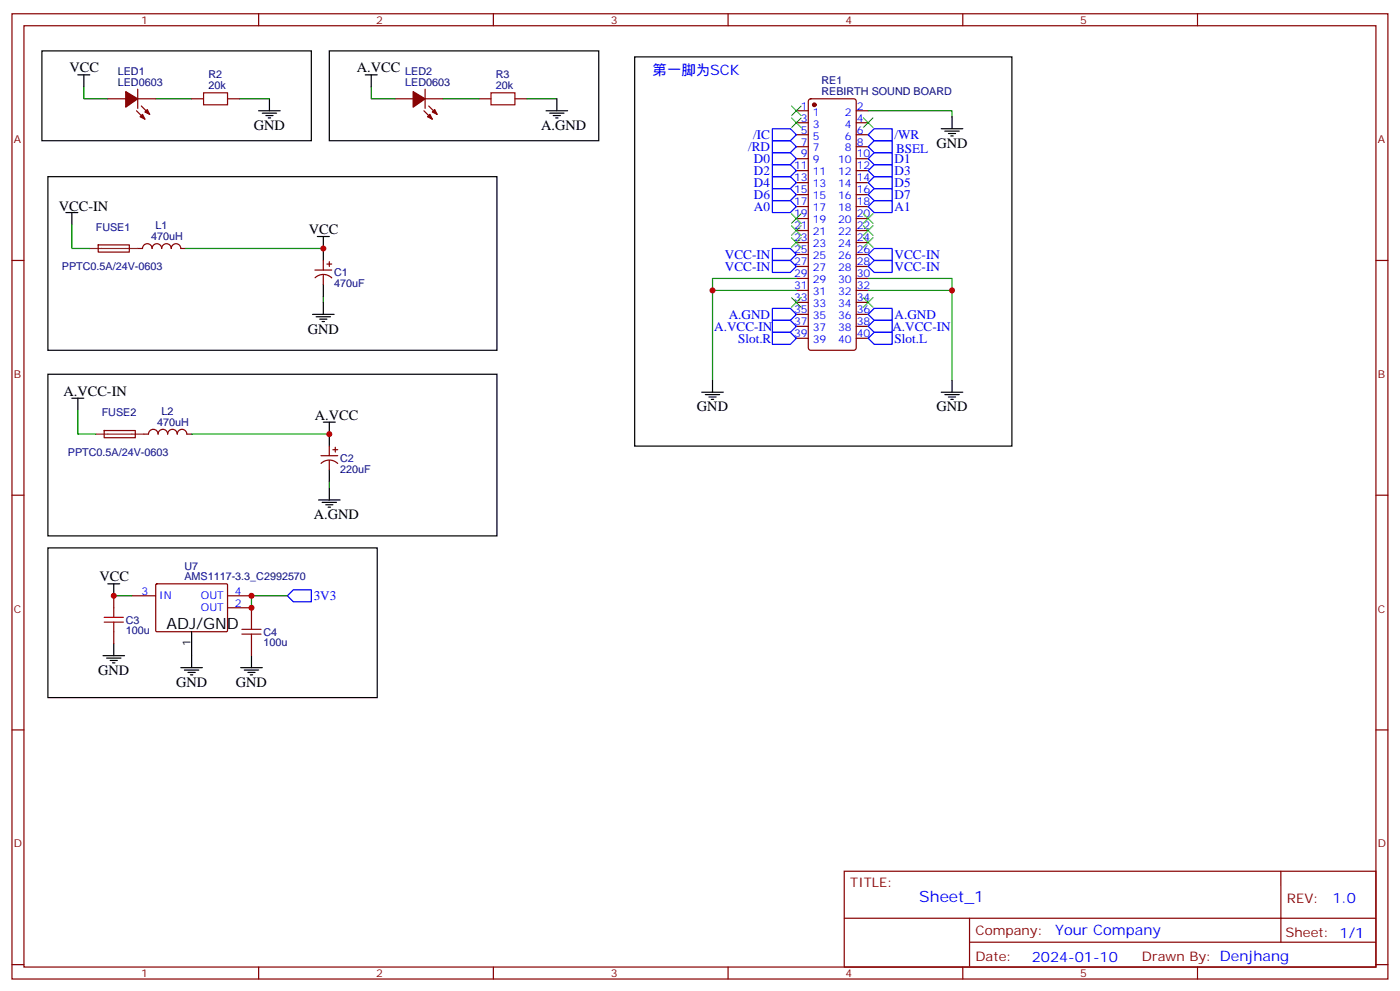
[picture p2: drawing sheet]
<svg xmlns="http://www.w3.org/2000/svg" width="412mm" height="292mm" viewBox="0 0 412 292" stroke-linecap="round" stroke-linejoin="round" font-family="sans-serif">
<g fill="none" stroke="#870000" stroke-width=".35">
<path d="M3.5 4.1h405.4v284.3h-405.4zM7.1 7.6h398.2v277.3h-398.2zM76.2 4.1v3.5M145.3 4.1v3.5M214.5 4.1v3.5M283.6 4.1v3.5M352.8 4.1v3.5M31.7 29.1h5.3M40.2 32.6l2.5 2.5M40.6 29.1h5.3M40.6 26.3v5.6M41.6 31.2l2.5 2.5"/>
<path d="M56.4 29.1h3.6M67 29.1h3.6M116.4 29.1h5.3M124.9 32.6l2.5 2.5M125.2 29.1h5.3M125.2 26.3v5.6M126.3 31.2l2.5 2.5M141.1 29.1h3.5M151.7 29.1h3.5M234.6 32.6h3.5M234.6 36.2h3.5M234.6 39.7h3.5"/>
<path d="M238.4 29.3l.4-.2h12.7l.5 .2 .2 .5v72.7l-.2 .5-.5 .2h-12.7l-.5-.2-.2-.5v-72.7zM252.2 32.6h3.6M252.2 36.2h3.6M252.2 39.7h3.6M234.6 43.2h3.5M234.6 46.7h3.5M234.6 50.3h3.5M234.6 53.8h3.5M234.6 57.3h3.5M252.2 43.2h3.6M252.2 46.7h3.6M252.2 50.3h3.6"/>
<path d="M252.2 53.8h3.6M252.2 57.3h3.6M3.5 76.7h3.6M28.9 72.2l9.2-.1v2.1l-9.1 .1zM40.6 73.2h1.4a1.41 1.41 0 0 1 1.4-1.4 1.41 1.41 0 0 1 1.4 1.4 1.41 1.41 0 0 1 1.4-1.4 1.41 1.41 0 0 1 1.4 1.4 1.41 1.41 0 0 1 1.4-1.4 1.41 1.41 0 0 1 1.4 1.4 1.41 1.41 0 0 1 1.5-1.4 1.41 1.41 0 0 1 1.4 1.4h1.4M92.8 79.6h4.9M95.2 76.7v2.9M96.3 77.8h1.4M97 77.1v1.4M234.6 78.5h3.5M234.6 75h3.5M234.6 60.9h3.5"/>
<path d="M234.6 71.4h3.5M234.6 64.4h3.5M234.6 67.9h3.5M252.2 78.5h3.6M252.2 75h3.6M252.2 60.9h3.6M252.2 71.4h3.6M252.2 64.4h3.6M252.2 67.9h3.6M405.3 76.7h3.6M92.8 81.8a3.5 3.5 0 0 1 4.9 .1M95.2 81v2.8"/>
<path d="M234.6 99.7h3.5M234.6 96.1h3.5M234.6 92.6h3.5M234.6 89.1h3.5M234.6 85.5h3.5M234.6 82h3.5M252.2 99.7h3.6M252.2 96.1h3.6M252.2 92.6h3.6M252.2 89.1h3.6M252.2 85.5h3.6M252.2 82h3.6"/>
<path d="M30.7 126.8h9.1l.1 2.1h-9.2zM42.3 127.9h1.4a1.41 1.41 0 0 1 1.5-1.4 1.41 1.41 0 0 1 1.4 1.4 1.41 1.41 0 0 1 1.4-1.4 1.41 1.41 0 0 1 1.4 1.4 1.41 1.41 0 0 1 1.4-1.4 1.41 1.41 0 0 1 1.4 1.4 1.41 1.41 0 0 1 1.4-1.4 1.41 1.41 0 0 1 1.4 1.4h1.4M94.5 134.2h5M94.6 136.5a3.5 3.5 0 0 1 4.9 0M97 131.4v2.8M97 135.6v2.9M98.1 132.5h1.4M98.8 131.8v1.4M3.5 145.9h3.6M405.3 145.9h3.6M33.5 175.5v3.5M38.8 175.5h7.1"/>
<path d="M45.9 172.2l.3-.2h20.7l.1 .3v13.6l-.3 .2-20.7-.1-.1-.3zM67 175.5h7.1M67 179h7.1v3.6M33.5 186.1v3.5M74.1 189.6v3.5M3.5 215h3.6M405.3 215h3.6M248.7 256.6h156.6v28.3h-156.6zM377.3 256.7v20.8M248.7 270.5h156.5M285.6 277.5h119.6M285.6 270.5v14.1"/>
<path d="M3.5 284.2h3.6M76.2 284.9v3.5M145.3 284.9v3.5M214.5 284.9v3.5M283.6 284.9v3.5M352.8 284.9v3.5M405.3 284.2h3.6"/>
</g>
<g fill="#870000" stroke="#870000" stroke-width=".35">
<path d="M37 27l3.6 2.1-3.6 2.5z"/>
<path d="M41.3 34.4l.7-.7 .7 1.4z"/>
<path d="M43.4 32.3l.7 1.4-1.4-.7z"/>
<path d="M121.7 27l3.5 2.1-3.5 2.5z"/>
<path d="M125.9 34.4l.7-.7 .8 1.4z"/>
<path d="M128.1 32.3l.7 1.4-1.4-.7z"/>
<circle cx="239.9" cy="30.9" r=".53"/>
</g>
<g fill="none" stroke="#00f" stroke-width=".35">
<path d="M227.5 37.9h5.3l1.8 1.8-1.8 1.8h-5.3zM255.8 39.7l1.7-1.8h5.3v3.6h-5.3zM227.5 59.1h5.3l1.8 1.8-1.8 1.7h-5.3zM227.5 55.6h5.3l1.8 1.7-1.8 1.8h-5.3zM227.5 52h5.3l1.8 1.8-1.8 1.8h-5.3zM227.5 48.5h5.3l1.8 1.8-1.8 1.7h-5.3zM227.5 45h5.3l1.8 1.7-1.8 1.8h-5.3zM227.5 41.5h5.3l1.8 1.7-1.8 1.8h-5.3zM255.8 57.3l1.7-1.7h5.3v3.5h-5.3zM255.8 46.7l1.7-1.7h5.3v3.5h-5.3zM257.5 52h5.3v3.6h-5.3l-1.7-1.8zM257.5 48.5h5.3v3.5h-5.3l-1.7-1.7z"/>
<path d="M257.5 41.5h5.3v3.5h-5.3l-1.7-1.8zM257.5 59.1h5.3v3.5h-5.3l-1.7-1.7zM227.5 76.7h5.3l1.8 1.8-1.8 1.8h-5.3zM227.5 73.2h5.3l1.8 1.8-1.8 1.7h-5.3zM255.8 78.5l1.7-1.8h5.3v3.6h-5.3zM257.5 73.2h5.3v3.5h-5.3l-1.7-1.7zM227.5 97.9h5.3l1.8 1.8-1.8 1.7h-5.3zM227.5 94.4h5.3l1.8 1.7-1.8 1.8h-5.3zM227.5 90.8h5.3l1.8 1.8-1.8 1.8h-5.3zM255.8 96.1l1.7-1.7h5.3v3.5h-5.3zM255.8 99.7l1.7-1.8h5.3v3.5h-5.3zM257.5 90.8h5.3v3.6h-5.3l-1.7-1.8z"/>
<path d="M86.4 173.7h5.3v3.6h-5.3l-1.7-1.8z"/>
</g>
<g fill="none" stroke="#000" stroke-width=".35">
<path d="M12.3 15h79.4v26.5h-79.4zM97 15h79.4v26.5h-79.4zM187 16.8h111.1v114.6h-111.1zM22.9 22h3.6M24.7 22v3.6M76.2 32.6h6.3M77.3 33.3h4.2M78.3 34h2.1M79 34.7h.7M79.4 29.1v3.5M107.6 22h3.5M109.4 22v3.6"/>
<path d="M160.9 32.6h6.3M161.9 33.3h4.3M163 34h2.1M163.7 34.7h.7M164 29.1v3.5M277.3 37.9h6.3M278.3 38.6h4.3M279.4 39.3h2.1M280.5 34.4v3.5M14.1 52h132.3v51.2h-132.3zM280.1 40h.7M19.4 62.6h3.5"/>
<path d="M21.2 62.6v3.5M93.5 69.7h3.5M95.2 69.7v7M92.1 92.6h6.3M93.1 93.3h4.3M94.2 94h2.1M94.9 94.7h.7M95.2 83.8v3.5M95.2 89.1v3.5M14.1 110.2h132.3v47.7h-132.3zM21.2 117.3h3.5M22.9 117.3v3.5"/>
<path d="M206.7 115.5h6.4M207.8 116.2h4.2M208.8 116.9h2.2M209.5 117.7h.8M209.9 112v3.5M277.3 115.5h6.3M278.3 116.2h4.3M279.4 116.9h2.1M280.1 117.7h.7M280.5 112v3.5M95.2 124.4h3.6M97 124.4v7"/>
<path d="M97 138.5v3.5M93.8 147.3h6.4M94.9 148h4.2M96 148.7h2.1M96.7 149.4h.7M97 143.8v3.5M14.1 161.4h97v44.1h-97zM31.7 172h3.6M33.5 172v3.5M30.3 193.1h6.4M31.4 193.9h4.2M32.5 194.6h2.1"/>
<path d="M33.2 195.3h.7M33.5 189.6v3.5M53.3 196.7h6.3M54.3 197.4h4.3M55.4 198.1h2.1M56.1 198.8h.7M56.4 186.1v10.6M70.9 196.7h6.4M72 197.4h4.2M73 198.1h2.1M73.7 198.8h.7M74.1 193.1v3.6"/>
</g>
<g fill="none" stroke="#008700" stroke-width=".35">
<path d="M24.7 25.6v3.5h7M45.9 29.1h10.5M70.6 29.1h8.8M109.4 25.6v3.5h7M130.5 29.1h10.6M155.2 29.1h8.8M255.8 32.6h24.7v1.8M21.2 66.1v7.1h5.3M54.7 73.2h40.5M95.2 87.3v1.8M209.9 85.5h24.7M234.6 82h-24.7v30"/>
<path d="M255.8 82h24.7v30M255.8 85.5h24.7M22.9 120.8v7.1h5.3M56.4 127.9h40.6M97 142v1.8M33.5 175.5h5.3M84.7 175.5h-10.6v3.5"/>
</g>
<g fill="none" stroke="#3c3" stroke-width=".35">
<path d="M233.2 34.7l2.8 2.9M233.2 31.2l2.8 2.8M236 34.7l-2.8 2.9M236 31.2l-2.8 2.8M254.4 34.7l2.8 2.9M257.2 34.7l-2.8 2.9M233.2 70l2.8 2.8M233.2 66.5l2.8 2.8M233.2 63l2.8 2.8M236 70l-2.8 2.8M236 66.5l-2.8 2.8M236 63l-2.8 2.8"/>
<path d="M254.4 70l2.8 2.8M254.4 66.5l2.8 2.8M254.4 63l2.8 2.8M257.2 70l-2.8 2.8M257.2 66.5l-2.8 2.8M257.2 63l-2.8 2.8M233.2 87.7l2.8 2.8M236 87.7l-2.8 2.8M254.4 87.7l2.8 2.8M257.2 87.7l-2.8 2.8"/>
</g>
<path d="M26.5 73.2h14.1M28.2 127.9h14.1" fill="none" stroke="#8c2424" stroke-width=".35"/>
<path d="M60 27.3h7v3.6h-7zM144.6 27.3h7.1v3.6h-7.1zM33.5 179v2.9M30.7 183.3h5.6M30.7 181.9h5.6M33.5 183.3v2.8M71.3 186.8h5.6M71.3 185.4h5.6M74.1 182.6v2.8M74.1 186.8v2.8" fill="none" stroke="#a10000" stroke-width=".35"/>
<g fill="#c00">
<circle cx="280.5" cy="85.5" r=".88"/>
<circle cx="209.9" cy="85.5" r=".88"/>
<circle cx="95.3" cy="73.2" r=".88"/>
<circle cx="97" cy="127.9" r=".88"/>
<circle cx="74.1" cy="175.5" r=".88"/>
<circle cx="74.1" cy="179" r=".88"/>
<circle cx="33.5" cy="175.5" r=".88"/>
</g>
<text font-size="4.6" x="49" y="185.4">ADJ/GND</text>
<text font-size="4.6" fill="#00f" x="270.8" y="265.7">Sheet_1</text>
<g font-size="4.2">
<text x="20.5" y="21.3">VCC</text>
<text x="105.1" y="21.3">A.VCC</text>
<text x="74.8" y="38.3">GND</text>
<text x="159.5" y="38.3">A.GND</text>
<text x="275.9" y="43.6">GND</text>
<text x="17.3" y="62.3">VCC-IN</text>
<text x="91" y="69">VCC</text>
<text x="90.7" y="98.2">GND</text>
<text x="18.7" y="116.6">A.VCC-IN</text>
<text x="92.8" y="123.6">A.VCC</text>
<text x="205.3" y="121.2">GND</text>
<text x="275.9" y="121.2">GND</text>
<text x="92.4" y="152.9">A.GND</text>
<text x="29.3" y="171.3">VCC</text>
<text x="28.9" y="198.8">GND</text>
<text x="51.9" y="202.3">GND</text>
<text x="69.5" y="202.3">GND</text>
</g>
<g font-size="4.2" fill="#00f">
<text x="192.3" y="22">第一脚为SCK</text>
<text x="392.5" y="265.9">1.0</text>
<text x="310.9" y="275.5">Your Company</text>
<text x="304" y="283.3">2024-01-10</text>
</g>
<g font-size="3.9" fill="#00f">
<text x="221.9" y="40.9">/IC</text>
<text x="263.5" y="40.9">/WR</text>
<text x="220.4" y="44.5">/RD</text>
<text x="222.1" y="48">D0</text>
<text x="263.5" y="47.9">D1</text>
<text x="264" y="45">BSEL</text>
<text x="222.1" y="51.4">D2</text>
<text x="263.5" y="51.4">D3</text>
<text x="222.1" y="58.5">D6</text>
<text x="222.1" y="55">D4</text>
<text x="263.5" y="58.5">D7</text>
<text x="263.5" y="55">D5</text>
<text x="222.1" y="62.1">A0</text>
<text x="263.5" y="62">A1</text>
<text x="213.6" y="76.2">VCC-IN</text>
<text x="263.5" y="76.2">VCC-IN</text>
<text x="213.6" y="79.7">VCC-IN</text>
<text x="263.5" y="79.7">VCC-IN</text>
<text x="214.7" y="93.9">A.GND</text>
<text x="263.5" y="93.9">A.GND</text>
<text x="210.4" y="97.4">A.VCC-IN</text>
<text x="217.4" y="100.9">Slot.R</text>
<text x="262.9" y="97.4">A.VCC-IN</text>
<text x="263.5" y="101">Slot.L</text>
<text x="92.4" y="176.8">3V3</text>
</g>
<g font-size="3.9" fill="#800">
<text x="250.5" y="261.2">TITLE:</text>
<text x="379.1" y="265.9">REV:</text>
<text x="287.4" y="275.4">Company:</text>
<text x="378.7" y="276">Sheet: 1/1</text>
<text x="287.4" y="283.1">Date:</text>
<text x="336.4" y="283.2">Drawn By: Denjhang</text>
</g>
<g font-size="3.2" fill="#800">
<text x="41.6" y="7.1">1</text>
<text x="110.8" y="7.1">2</text>
<text x="179.9" y="7.1">3</text>
<text x="249.1" y="7.1">4</text>
<text x="318.2" y="7.1">5</text>
<text x="4.1" y="42.2">A</text>
<text x="405.9" y="42.2">A</text>
<text x="4.1" y="111.3">B</text>
<text x="405.9" y="111.3">B</text>
<text x="4.1" y="180.4">C</text>
<text x="405.9" y="180.4">C</text>
<text x="4.1" y="249.6">D</text>
<text x="405.9" y="249.6">D</text>
<text x="41.6" y="287.9">1</text>
<text x="110.8" y="287.9">2</text>
<text x="179.9" y="287.9">3</text>
<text x="249.1" y="287.9">4</text>
<text x="318.2" y="287.9">5</text>
</g>
<g font-size="3.2" fill="#000080">
<text x="34.7" y="22.1">LED1</text>
<text x="61.4" y="23.1">R2</text>
<text x="119.4" y="22.1">LED2</text>
<text x="146.1" y="23.1">R3</text>
<text x="34.7" y="25.2">LED0603</text>
<text x="61.4" y="26.3">20k</text>
<text x="119.4" y="25.2">LED0603</text>
<text x="146.1" y="26.3">20k</text>
<text x="242" y="28">REBIRTH SOUND BOARD</text>
<text x="242" y="24.8">RE1</text>
<text x="28.2" y="67.9">FUSE1</text>
<text x="44.5" y="70.8">470uH</text>
<text x="45.8" y="67.5">L1</text>
<text x="18.2" y="79.6">PPTC0.5A/24V-0603</text>
<text x="98.4" y="81.4">C1</text>
<text x="98.4" y="84.6">470uF</text>
<text x="30" y="122.6">FUSE2</text>
<text x="46.3" y="125.5">470uH</text>
<text x="47.6" y="122.2">L2</text>
<text x="20" y="134.3">PPTC0.5A/24V-0603</text>
<text x="100.2" y="136.1">C2</text>
<text x="100.2" y="139.2">220uF</text>
<text x="54.3" y="167.9">U7</text>
<text x="54.3" y="170.8">AMS1117-3.3_C2992570</text>
<text x="37" y="183.7">C3</text>
<text x="37" y="186.9">100u</text>
<text x="77.6" y="190.4">100u</text>
<text x="77.6" y="187.2">C4</text>
</g>
<g font-size="3.2" fill="#00f">
<text x="235.9" y="32.3">1</text>
<text x="235.9" y="35.8">3</text>
<text x="239.4" y="34">1</text>
<text x="248.9" y="34">2</text>
<text x="252.4" y="35.8">4</text>
<text x="252.4" y="32.3">2</text>
<text x="235.9" y="39.3">5</text>
<text x="239.4" y="37.6">3</text>
<text x="239.4" y="41.1">5</text>
<text x="248.9" y="41.1">6</text>
<text x="248.9" y="37.6">4</text>
<text x="252.4" y="39.3">6</text>
<text x="235.9" y="42.9">7</text>
<text x="235.9" y="46.4">9</text>
<text x="239.4" y="44.6">7</text>
<text x="248.9" y="44.6">8</text>
<text x="252.4" y="46.4">10</text>
<text x="252.4" y="42.9">8</text>
<text x="233.9" y="49.9">11</text>
<text x="233.9" y="53.4">13</text>
<text x="239.4" y="48.2">9</text>
<text x="239.4" y="51.7">11</text>
<text x="246.9" y="51.7">12</text>
<text x="246.9" y="48.2">10</text>
<text x="252.4" y="53.4">14</text>
<text x="252.4" y="49.9">12</text>
<text x="233.9" y="57">15</text>
<text x="239.4" y="55.2">13</text>
<text x="239.4" y="58.7">15</text>
<text x="246.9" y="58.7">16</text>
<text x="246.9" y="55.2">14</text>
<text x="252.4" y="57">16</text>
<text x="233.9" y="60.5">17</text>
<text x="233.9" y="64">19</text>
<text x="239.4" y="62.3">17</text>
<text x="239.4" y="65.8">19</text>
<text x="246.9" y="65.8">20</text>
<text x="246.9" y="62.3">18</text>
<text x="252.4" y="64">20</text>
<text x="252.4" y="60.5">18</text>
<text x="233.9" y="67.6">21</text>
<text x="233.9" y="71.1">23</text>
<text x="239.4" y="69.3">21</text>
<text x="246.9" y="69.3">22</text>
<text x="252.4" y="71.1">24</text>
<text x="252.4" y="67.6">22</text>
<text x="233.9" y="74.6">25</text>
<text x="239.4" y="72.8">23</text>
<text x="239.4" y="76.4">25</text>
<text x="246.9" y="76.4">26</text>
<text x="246.9" y="72.8">24</text>
<text x="252.4" y="74.6">26</text>
<text x="233.9" y="78.1">27</text>
<text x="233.9" y="81.7">29</text>
<text x="239.4" y="79.9">27</text>
<text x="239.4" y="83.4">29</text>
<text x="246.9" y="83.4">30</text>
<text x="246.9" y="79.9">28</text>
<text x="252.4" y="81.7">30</text>
<text x="252.4" y="78.1">28</text>
<text x="233.9" y="85.2">31</text>
<text x="233.9" y="88.7">33</text>
<text x="239.4" y="87">31</text>
<text x="246.9" y="87">32</text>
<text x="252.4" y="88.7">34</text>
<text x="252.4" y="85.2">32</text>
<text x="233.9" y="92.3">35</text>
<text x="233.9" y="95.8">37</text>
<text x="239.4" y="90.5">33</text>
<text x="239.4" y="94">35</text>
<text x="246.9" y="94">36</text>
<text x="246.9" y="90.5">34</text>
<text x="252.4" y="95.8">38</text>
<text x="252.4" y="92.3">36</text>
<text x="233.9" y="99.3">39</text>
<text x="239.4" y="97.5">37</text>
<text x="239.4" y="101.1">39</text>
<text x="246.9" y="101.1">40</text>
<text x="246.9" y="97.5">38</text>
<text x="252.4" y="99.3">40</text>
<text x="41.7" y="175.2">3</text>
<text x="46.9" y="176.6">IN</text>
<text x="59.2" y="176.6">OUT</text>
<text x="69.1" y="175.2">4</text>
<text x="69.1" y="178.7">2</text>
<text x="59.2" y="180.1">OUT</text>
</g>
<text font-size="3.2" x="56.1" y="190.2" transform="rotate(-90 56.1 190.2)">1</text>
</svg>
